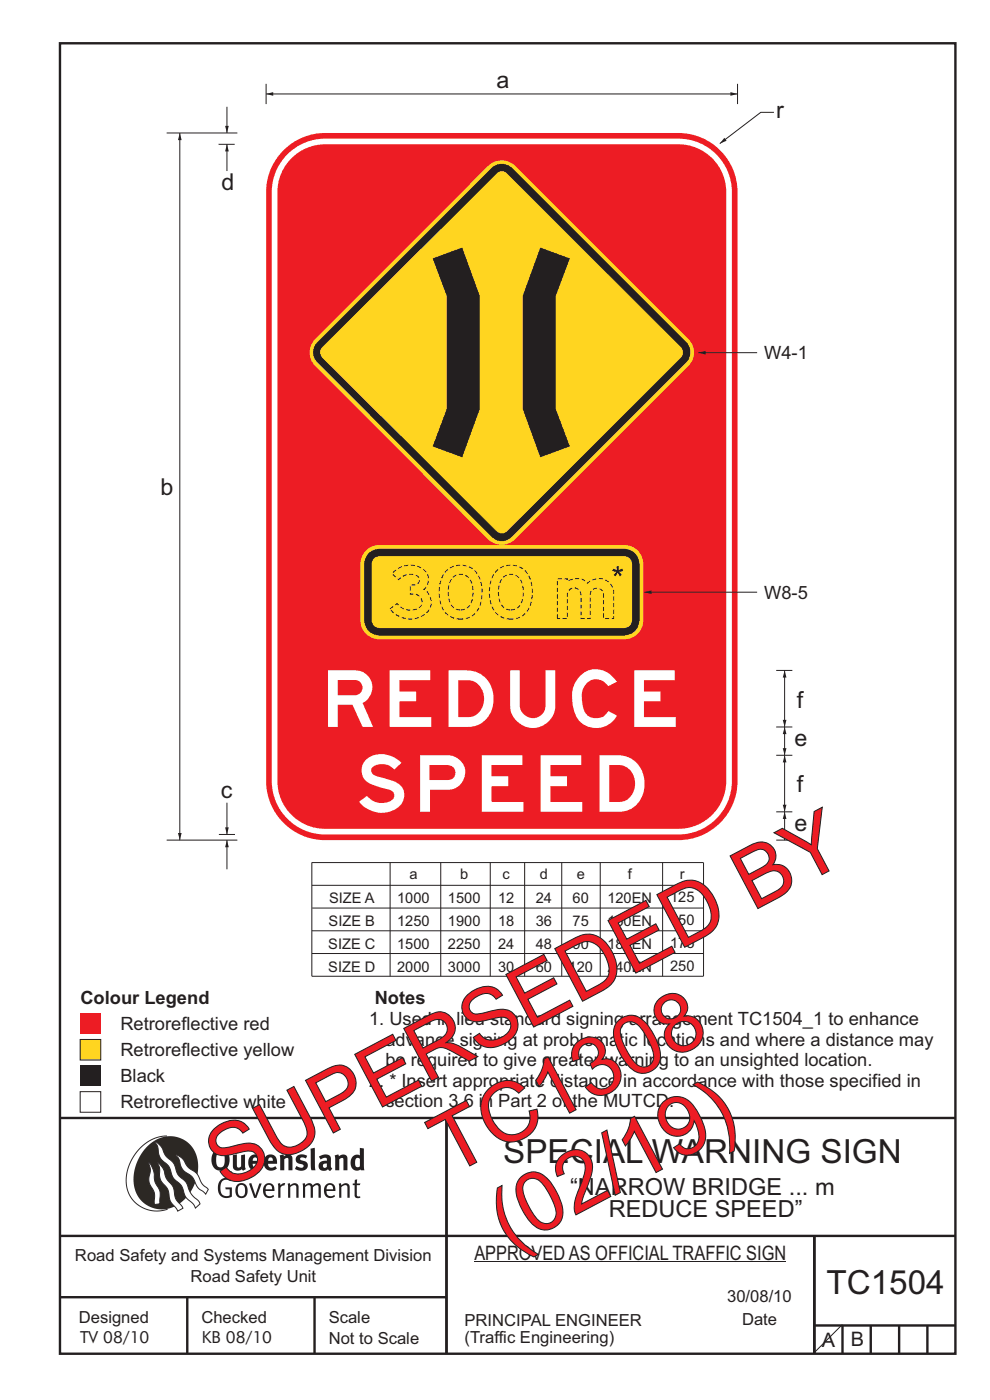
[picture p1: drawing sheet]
<svg xmlns="http://www.w3.org/2000/svg" width="210mm" height="297mm" viewBox="0 0 210 297" stroke-linecap="round" stroke-linejoin="round" font-family="sans-serif">
<g fill="none" stroke="#231f20" stroke-width=".51">
<path d="M12.7 9.2h190v278h-190zM12.7 237.2h190M94.7 237.1v50.1M12.7 262.2h190.1M12.7 275.2h82M39.7 275.2v12M66.7 275.2v12M172.7 262.2v25M172.7 281.2h30M178.7 281.2v6M184.7 281.2v6M190.7 281.2v6"/>
<path d="M196.7 281.2v6"/>
</g>
<path d="M100.6 267.7h66.2" fill="none" stroke="#231f20" stroke-width=".21"/>
<path d="M35.4 241a9.5 9.5 0 0 0-8.6 10.4 6.5 6.5 0 0 0 8.8 5.1" fill="none" stroke="#2c2824" stroke-width=".21"/>
<path d="M31.3 243.2a6.1 6.1 0 0 1 7.3-1.6 6.1 6.1 0 0 1 3.4 6.6 8.8 8.8 0 0 1-7.2 8.3 6.1 6.1 0 0 1-6.4-7.4 10.5 10.5 0 0 1 2.9-5.9z" fill-rule="evenodd" fill="#2c2824"/>
<g fill="#fff" stroke="#2c2824" stroke-width=".21">
<path d="M31.6 246.6l.3 .3 .6 1.2 .4 2.5 1 2.1 .1 2.7-1.2 .1-.1-2.4-.9-1.9-.2-.6 .3-2.4z" fill-rule="evenodd"/>
<path d="M37.1 244.9l.6 .2 .9 .6 1.3 1.9 1.9 1.5 1.1 2.1 1.3 1.1-.6 1-1.6-1.4-1.2-2.2-2-1.5-.5-.9-.4-1.5z" fill-rule="evenodd"/>
<path d="M32.8 242.2l.4 .1 .9 .8 1 2.1 1.7 1.5 .9 2.5 1.7 1.6 1.2 2.5 1.6 1.6 .2 .5-1 .9-.4-.9-1.6-1.5-1-2.4-1.7-1.7-.9-2.4-1.8-1.7-.3-.9-.3-1.6z" fill-rule="evenodd"/>
<path d="M33.4 246.7l.5 .3 .7 .9 .7 2.1 1.5 1.9 .5 2.4 1.4 1.9 .1 .1-1.1 .6-1.6-2.1-.6-2.6-1.4-1.9-.3-.9v-1.6z" fill-rule="evenodd"/>
</g>
<g fill="#231f20">
<path d="M46.8 250.3l.5-.3 .6-.1 .7 .1 .5 .3-.2 .3-.9-.3-.8 .2-.3 .7-.1 1 .1 .7 .3 .5 .5 .3h.6l.4-.1v-1.3h-.8l-.1-.4h1.4v1.9l-.7 .3h-.8l-.6-.2-.5-.4-.3-.8-.1-1 .2-.8z" fill-rule="evenodd"/>
<path d="M50.7 251.6l.7-.2 .5 .5 .1 1.2-.2 .4-.3 .2h-.5l-.4-.3-.2-1.1zM50.4 251.3l-.5 1.1 .2 1.2 .8 .5 1-.1 .4-.4 .2-.5v-.8l-.2-.7-.3-.4-.5-.2h-.6z" fill-rule="evenodd"/>
<path d="M52.8 251.1l.5-.1 .9 2.6 .8-2.5h.5l-1.1 3h-.5z" fill-rule="evenodd"/>
<path d="M56.6 251.5l.4-.1 .4 .1 .2 .2 .1 .6h-1.4zM56.2 251.3l-.4 1v.7l.3 .6 .3 .4 .6 .2 1-.3 .2-.1-.2-.3-.6 .3-.7-.2-.3-.3-.1-.5v-.1h1.9l-.2-1.3-.8-.4h-.5z" fill-rule="evenodd"/>
<path d="M58.9 251.1l.5-.1 .1 .5 .4-.4 .6-.1-.2 .5-.4 .1-.4 .3v2.2h-.5z" fill-rule="evenodd"/>
<path d="M61 251.1l.5-.1a.24 .24 0 0 0 .1 .4 .24 .24 0 0 0 .3-.2l.8-.2 .6 .4v2.7h-.4l-.1-2.4-.1-.2-.3-.1-.8 .4v2.3h-.5z" fill-rule="evenodd"/>
<path d="M64.2 251.1l.4-.1a.23 .23 0 0 0 .2 .4 .23 .23 0 0 0 .3-.2l.5-.2 .5 .2a.23 .23 0 0 0 .3 .2 .23 .23 0 0 0 .2-.2l.8-.2 .6 .4 .1 2.7h-.5v-2.3l-.1-.3-.3-.1-.8 .5v2.2h-.5v-2.3l-.1-.3-.3-.1-.8 .4v2.3h-.4z" fill-rule="evenodd"/>
<path d="M69.5 251.5l.5-.1 .4 .1 .2 .8h-1.3zM69.2 251.3l-.5 1 .1 .7 .2 .6 .4 .4 .4 .1 1.1-.2 .2-.1-.2-.3-.6 .3-.7-.2-.3-.4v-.5h1.9l-.2-1.2-.4-.4-.5-.1h-.5z" fill-rule="evenodd"/>
<path d="M71.8 251.1l.5-.1a.24 .24 0 0 0 .1 .4 .24 .24 0 0 0 .4-.2l.7-.2 .6 .4 .1 2.7h-.5v-2.3l-.1-.3-.4-.1-.8 .4v2.3h-.5z" fill-rule="evenodd"/>
<path d="M75.3 250.3l.5-.1-.1 .9h.8l-.2 .3h-.6v2.2l.2 .2h.5v.3l-.2 .1-.6-.1-.4-.3v-2.4h-.4v-.3h.4z" fill-rule="evenodd"/>
<path d="M46.2 244.7l.4-.2h.4l.6 .5v1.8l-.2 .6-.4 .2-.7-.1-.3-.5-.1-1.5zM45.5 244.2l-.4 .6-.2 .9v1l.3 .8 .7 .6 1 .3 1.6 .7 .4-.1 .3-.6h-.6l-.8-.3 .7-1 .2-1.5a1.91 1.91 0 0 0-1.1-1.7 1.91 1.91 0 0 0-2.1 .3z" fill-rule="evenodd"/>
<path d="M49.4 245.1l.8-.2 .1 2.5 .1 .2 .3 .1 .4-.3v-2.3l.9-.2v2.6l.2 .5-.7 .3a.39 .39 0 0 0-.7 0h-.8l-.5-.5z" fill-rule="evenodd"/>
<path d="M53.8 245.7l.3-.2 .3 .1 .2 .7h-1zM53.1 245.3l-.3 .5-.1 .7v.8l.4 .6 .5 .3 .6 .2 .7-.2 .6-.3-.4-.5-.4 .3h-.5l-.4-.2-.2-.4v-.2h1.9l-.1-1-.3-.6-1-.4-.5 .1z" fill-rule="evenodd"/>
<path d="M57.1 245.7l.2-.2 .4 .1 .2 .7h-1zM56.4 245.3l-.4 .6-.1 .8 .1 .7 .4 .5 .5 .3 .6 .2 .6-.2 .6-.3-.3-.5-.6 .3h-.5l-.4-.6v-.2h1.9l-.1-1-.3-.6-.5-.3-.5-.1-.5 .1z" fill-rule="evenodd"/>
<path d="M59.3 245.1l.8-.2 .1 .4 1-.4 .7 .3 .1 .5v2.6h-.8v-2.3l-.3-.4-.6 .3v2.4h-.9z" fill-rule="evenodd"/>
<path d="M63 245.3l.9-.4 1.3 .3-.3 .6-.9-.3-.3 .3 .1 .3 1 .3 .4 .4v.8l-.4 .6-1.1 .2-1.1-.4 .3-.6 1 .3h.3l.2-.3-.2-.3-.9-.3-.4-.3-.2-.7z" fill-rule="evenodd"/>
<path d="M68.6 247l.7-.2v.7l-.3 .3-.3-.1-.2-.3zM67.6 245.4l.4 .6 .8-.4 .5 .2a.35 .35 0 0 1 0 .4 .35 .35 0 0 1-.5 0l-1 .5-.2 .9 .2 .4 .3 .3h1.1a.49 .49 0 0 1 .8 .1l.5-.5-.3-.4v-1.7l-.2-.5-.4-.3-.6-.1z" fill-rule="evenodd"/>
<path d="M71 245.1l.8-.2 .1 .4 .9-.4 .7 .3 .2 .5v2.6h-.8l-.1-2.4-.2-.3-.6 .3v2.4h-.9z" fill-rule="evenodd"/>
<path d="M75.6 245.7l.3-.1 .4 .2v1.6l-.3 .2-.4-.1-.2-.3-.1-.9zM76.3 243.5v1.3a.19 .19 0 0 1 0 .3 .19 .19 0 0 1-.3-.1l-.8 .1-.6 .5-.2 .9 .1 1 .3 .5 .6 .3h.6l.5-.2v.2h.8l-.1-4.7z" fill-rule="evenodd"/>
<path d="M65.9 243.7l.9-.2 .1 4.8h-.8l-.1-.3z" fill-rule="evenodd"/>
</g>
<path d="M178.7 281l-6 6" fill="none" stroke="#231f20" stroke-width=".21"/>
<path d="M17 226.1h4.4v4.3h-4.4z" fill-rule="evenodd" fill="#231f20"/>
<path d="M17 231.6h4.4v4.4h-4.4z" fill-rule="evenodd" fill="#fff" stroke="#231f20" stroke-width=".21"/>
<path d="M17 220.5h4.4v4.4h-4.4z" fill-rule="evenodd" fill="#ffd520" stroke="#231f20" stroke-width=".21"/>
<path d="M17 215h4.4v4.3h-4.4z" fill-rule="evenodd" fill="#ed1c24"/>
<g fill="none" stroke="#231f20" stroke-width=".21">
<path d="M164.2 23.8h-2.8l-8.7 6.7M66.1 183v24.1h83.1M66.1 183h83.1M66.1 187.8h83.1M66.1 197.5h83.1M66.2 192.6h83M82.8 183v24.1M93.5 183v24.1M104 183v24.1M111.3 183v24.1M119.2 183v24.1M127.3 183v24.1"/>
<path d="M140.6 183v24.1M149.2 183v24.1M66.1 202.3h83.1"/>
</g>
<path d="M153.6 29.2l.5 .7-1.4 .6z" fill="#231f20"/>
<path d="M156.4 17.8v4.3M164.7 154.2h3.4M164.7 142.2h3.4M164.7 172.2h3.4M164.7 160.2h3.4M166.4 172.2v6" fill="none" stroke="#231f20" stroke-width=".21"/>
<g fill="#231f20">
<path d="M166.4 172.2l.4 1.5h-.8z"/>
<path d="M166 176.7h.8l-.4 1.5z"/>
</g>
<path d="M166.4 154.2v6" fill="none" stroke="#231f20" stroke-width=".21"/>
<g fill="#231f20">
<path d="M166.4 154.2l.4 1.5h-.8z"/>
<path d="M166 158.7h.8l-.4 1.5z"/>
</g>
<path d="M56.4 19.9h100" fill="none" stroke="#231f20" stroke-width=".21"/>
<g fill="#231f20">
<path d="M56.4 19.9l1.6-.4v.8z"/>
<path d="M154.9 19.5l1.5 .4-1.5 .4z"/>
</g>
<path d="M166.4 160.2v12" fill="none" stroke="#231f20" stroke-width=".21"/>
<g fill="#231f20">
<path d="M166.4 160.2l.4 1.5h-.8z"/>
<path d="M166 170.7h.8l-.4 1.5z"/>
</g>
<path d="M166.4 142.2v12" fill="none" stroke="#231f20" stroke-width=".21"/>
<g fill="#231f20">
<path d="M166.4 142.2l.4 1.5h-.8z"/>
<path d="M166 152.7h.8l-.4 1.5z"/>
</g>
<path d="M60.1 31.9a12.5 12.5 0 0 1 8.9-3.7h74.9a12.5 12.5 0 0 1 12.5 12.5v125a12.5 12.5 0 0 1-12.5 12.5h-74.9a12.5 12.5 0 0 1-12.6-12.5v-125a12.5 12.5 0 0 1 3.7-8.8zM61 32.7a11.3 11.3 0 0 1 8-3.3h74.9a11.3 11.3 0 0 1 11.3 11.3v125a11.3 11.3 0 0 1-11.3 11.3h-74.9a11.3 11.3 0 0 1-11.4-11.3v-125a11.3 11.3 0 0 1 3.4-8zM62.3 33.2a10.1 10.1 0 0 1 6.7-2.6h74.9a10.1 10.1 0 0 1 10.1 10.1v125a10.1 10.1 0 0 1-10.1 10.1h-74.9a10.1 10.1 0 0 1-10.2-10.1v-125a10.1 10.1 0 0 1 3.5-7.5z" fill-rule="evenodd" fill="#ed1c24"/>
<path d="M136.7 125.6h23.9" fill="none" stroke="#231f20" stroke-width=".21"/>
<path d="M136.7 125.6l1.5-.4v.8z" fill="#231f20"/>
<path d="M77.6 116.8a4 4 0 0 1 2.8-1.2h52.1a4 4 0 0 1 3.9 4v12a4 4 0 0 1-3.9 4h-52.1a4 4 0 0 1-3.9-4v-12a4 4 0 0 1 1.1-2.8z" fill-rule="evenodd" fill="#ffd520"/>
<path d="M78 117.6a3.5 3.5 0 0 1 2.5-1.2h51.9a3.3 3.3 0 0 1 3.3 3.2v12a3.3 3.3 0 0 1-3.3 3.2h-51.9a3.3 3.3 0 0 1-3.3-3.2v-12l.4-1.4z" fill-rule="evenodd" fill="#231f20"/>
<path d="M79.3 118.5l1.2-.5h51.9a1.71 1.71 0 0 1 1.7 1.7v11.8a1.71 1.71 0 0 1-1.7 1.7h-51.9a1.71 1.71 0 0 1-1.7-1.7v-11.8z" fill-rule="evenodd" fill="#ffd520"/>
<path d="M83.1 121.7a4.8 4.8 0 0 1 7.4-.1 2.81 2.81 0 0 1-.6 3.4 3.2 3.2 0 0 1 1.5 3.1 3.2 3.2 0 0 1-2.1 2.7 5.4 5.4 0 0 1-6.6-1.6l1.5-1.1a3.4 3.4 0 0 0 5.2 .2 1.87 1.87 0 0 0-2.4-2.3v-1.9a1.6 1.6 0 0 0 1.9-.7 1.31 1.31 0 0 0-1.5-1.6l-.8 .1-.8 .2-1.2 .9zM94.8 121a4.4 4.4 0 0 1 4.5-.8 4.4 4.4 0 0 1 2.8 3.6 7.3 7.3 0 0 1-1.4 6.4 4.4 4.4 0 0 1-4.6 .9 4.4 4.4 0 0 1-2.8-3.7 7.3 7.3 0 0 1 1.5-6.4zM96.1 122.5a2.46 2.46 0 0 1 2.6-.5 2.46 2.46 0 0 1 1.5 2.1 4.7 4.7 0 0 1-1.3 5 2.49 2.49 0 0 1-3.7-2l-.1-.7a4.9 4.9 0 0 1 1-3.9zM105.4 121a4.4 4.4 0 0 1 4.5-.8 4.4 4.4 0 0 1 2.8 3.6 7.3 7.3 0 0 1-1.3 6.4 4.4 4.4 0 0 1-4.6 .9 4.4 4.4 0 0 1-2.8-3.7 7.3 7.3 0 0 1 1.4-6.4zM106.7 122.5a2.46 2.46 0 0 1 2.6-.5 2.46 2.46 0 0 1 1.6 2.1 4.7 4.7 0 0 1-1.3 5 2.49 2.49 0 0 1-3.7-2l-.1-.7a4.9 4.9 0 0 1 .9-3.9zM118.2 122.8h2.2v.5a3.4 3.4 0 0 1 4.2 .4 3.2 3.2 0 0 1 3.4-.8 3.2 3.2 0 0 1 2.2 2.7v5.6h-2.2v-5.1a1.43 1.43 0 0 0-1.5-1.3 1.43 1.43 0 0 0-1.3 1.5v4.9h-2v-4.9a1.45 1.45 0 0 0-1.3-1.6 1.45 1.45 0 0 0-1.5 1.4v5.1h-2.2z" fill="none" stroke="#231f20" stroke-width=".21" stroke-dasharray=".9 .5" stroke-linecap="butt"/>
<path d="M148.2 74.8h12.4" fill="none" stroke="#231f20" stroke-width=".21"/>
<path d="M148.2 74.8l1.5-.4v.8z" fill="#231f20"/>
<path d="M103.6 35.2a4.1 4.1 0 0 1 5.6 0l36.8 36.7a4 4 0 0 1 0 5.7l-36.8 36.8a4.1 4.1 0 0 1-5.6 0l-36.7-36.8a4 4 0 0 1 0-5.7z" fill-rule="evenodd" fill="#ffd520"/>
<path d="M104.2 35.7a3.2 3.2 0 0 1 4.5 0l36.9 36.9a3.1 3.1 0 0 1 0 4.3l-36.9 36.9a2.95 2.95 0 0 1-4.5 0l-36.8-36.9a2.95 2.95 0 0 1 0-4.3z" fill-rule="evenodd" fill="#231f20"/>
<path d="M68.4 73.6l37-36.8a1.43 1.43 0 0 1 2.1 0l36.9 36.8a1.59 1.59 0 0 1 0 2.3l-36.9 36.8a1.57 1.57 0 0 1-2.1 0l-37-36.8a1.56 1.56 0 0 1 0-2.3z" fill-rule="evenodd" fill="#ffd520"/>
<g fill="#231f20">
<path d="M114.6 52.5l6.3 2.3-3 8v23.9l3 8-6.3 2.3-3.7-10.2v-24z" fill-rule="evenodd"/>
<path d="M91.8 54.8l6.2-2.3 3.8 10.3v24l-3.8 10.2-6.2-2.3 3-8v-23.9z" fill-rule="evenodd"/>
</g>
<path d="M56.4 17.8v4.3M38.1 28.2v150M164.7 178.2h3.4" fill="none" stroke="#231f20" stroke-width=".21"/>
<g fill="#231f20">
<path d="M38.1 28.2l.4 1.5h-.8z"/>
<path d="M37.7 176.7h.8l-.4 1.5z"/>
</g>
<path d="M35.4 28.2h15M46.4 30.6h3.4M48.1 30.6v5.7M35.4 178.2h15M46.4 177h3.4" fill="none" stroke="#231f20" stroke-width=".21"/>
<path d="M48.1 30.6l.4 1.5h-.8z" fill="#231f20"/>
<path d="M48.1 178.2v6.2" fill="none" stroke="#231f20" stroke-width=".21"/>
<path d="M48.1 178.2l.4 1.5h-.8z" fill="#231f20"/>
<path d="M48.1 22.7v5.5" fill="none" stroke="#231f20" stroke-width=".21"/>
<path d="M47.7 26.7h.8l-.4 1.5z" fill="#231f20"/>
<path d="M48.1 170.3v6.7" fill="none" stroke="#231f20" stroke-width=".21"/>
<path d="M47.7 175.5h.8l-.4 1.5z" fill="#231f20"/>
<g fill="#fff">
<path d="M82.7 142.2h8.6v2.1h-6.6v2.4h3.6v2.1h-3.6v3.3h6.8v2.1h-8.8z"/>
<path d="M108.2 142.2h2.1v7.5a2.72 2.72 0 0 0 2.6 2.7 2.72 2.72 0 0 0 2.8-2.6v-7.6h2.1v7.6a4.8 4.8 0 0 1-4.7 4.6 4.8 4.8 0 0 1-4.9-4.5z"/>
<path d="M123.3 143.2a4.8 4.8 0 0 1 7.2 .9l.4 .5-1.8 1a3 3 0 0 0-3.3-1.4 3 3 0 0 0-2.4 2.7 6.8 6.8 0 0 0 1.1 4.8 2.96 2.96 0 0 0 4.6-.8l1.8 .9a5 5 0 0 1-5.4 2.5 5 5 0 0 1-3.9-4.4 6.6 6.6 0 0 1 1.7-6.7z"/>
<path d="M134.5 142.2h8.6v2.1h-6.5v2.4h3.5v2.1h-3.5v3.3h6.7v2.1h-8.8z"/>
<path d="M77.7 161.2a5.5 5.5 0 0 1 7.4 .6l-1.5 1.5a3.4 3.4 0 0 0-4.7-.5 1.27 1.27 0 0 0 1.3 1.9l2.4 .7a3.3 3.3 0 0 1 3 4.4 5.3 5.3 0 0 1-6.8 2.2l-1.6-.9-1-1 1.6-1.2a3.9 3.9 0 0 0 5.7 .5 1.32 1.32 0 0 0-1.3-2l-2.5-.7a3.3 3.3 0 0 1-2.7-4.8z"/>
<path d="M102.2 160.2h8.6v2.1h-6.5v2.4h3.5v2.1h-3.5v3.3h6.7v2.1h-8.8z"/>
<path d="M114.7 160.2h8.6v2.1h-6.5v2.4h3.5v2.1h-3.5v3.3h6.7v2.1h-8.8z"/>
<path d="M69.6 142.2v12h2v-4.7h3.2l2.1 4.7h2.2l-2.2-5.1a3.6 3.6 0 0 0 2-4.1 3.6 3.6 0 0 0-3.5-2.8zM71.6 144.3h3.8a1.61 1.61 0 0 1 1.5 1.6 1.61 1.61 0 0 1-1.5 1.6h-3.8z"/>
<path d="M95.1 142.2v12h4.2a5.8 5.8 0 0 0 5.3-7.3 5.6 5.6 0 0 0-5.6-4.7zM97.2 144.3a6.1 6.1 0 0 1 3.4 .3 4.2 4.2 0 0 1-.3 7.4l-3.1 .1z"/>
<path d="M89.1 160.2v12h2.1v-4.7h4a3.7 3.7 0 0 0 3.5-3.8 3.7 3.7 0 0 0-3.8-3.5zM91.1 162.3h3.8a1.59 1.59 0 0 1 1.7 1.6 1.59 1.59 0 0 1-1.7 1.6h-3.8z"/>
<path d="M127.2 160.2v12h4.1a5.8 5.8 0 0 0 5.3-7.3 5.6 5.6 0 0 0-5.6-4.7zM129.2 162.3a6.1 6.1 0 0 1 3.5 .3 4.2 4.2 0 0 1-.4 7.4l-3.1 .1z"/>
</g>
<path d="M130 120.6l.8 .4v-.9h.5l-.1 .9 .8-.4 .2 .5-.9 .2 .6 .7-.4 .3-.5-.8-.4 .8-.4-.3 .5-.7-.8-.2z" fill="#231f20"/>
<g font-size="17.6" fill="#ed1c24">
<text x="95.6" y="249.5" transform="rotate(-28 95.6 249.5)">TC1308</text>
<text x="47.8" y="252.4" transform="rotate(-28 47.8 252.4)">SUPERSEDED BY</text>
<text x="107.9" y="265.3" transform="rotate(-28 107.9 265.3)">(02/19)</text>
</g>
<g font-size="7.1" fill="#231f20">
<text x="106.7" y="246.7">SPECIAL WARNING SIGN</text>
<text x="175.3" y="274.6">TC1504</text>
</g>
<g font-size="5" fill="#231f20">
<text x="120.9" y="253.5">“NARROW BRIDGE ... m</text>
<text x="129.1" y="258.1">REDUCE SPEED”</text>
</g>
<g font-size="4.9" fill="#231f20">
<text x="105.3" y="18.6">a</text>
<text x="164.7" y="25.1">r</text>
<text x="47" y="40.4">d</text>
<text x="34.1" y="105">b</text>
<text x="169" y="150.1">f</text>
<text x="168.5" y="158.3">e</text>
<text x="46.8" y="169.3">c</text>
<text x="169" y="168.1">f</text>
<text x="168.5" y="176.3">e</text>
</g>
<g font-size="4.2" fill="#231f20">
<text x="100.6" y="267.2">APPROVED AS OFFICIAL TRAFFIC SIGN</text>
<text x="174.4" y="285.8">A</text>
<text x="180.5" y="285.6">B</text>
</g>
<g font-size="3.9" fill="#231f20">
<text x="162.1" y="76.2">W4-1</text>
<text x="162.1" y="127">W8-5</text>
<text x="17.1" y="213">Colour Legend</text>
<text x="79.5" y="213.1">Notes</text>
<text x="25.5" y="218.5">Retroreflective red</text>
<text x="78.3" y="217.5">1. Used in lieu standard signing arrangement TC1504_1 to enhance</text>
<text x="81.8" y="221.9">advance signing at problematic locations and where a distance may</text>
<text x="25.5" y="224">Retroreflective yellow</text>
<text x="81.8" y="226.2">be required to give greater warning to an unsighted location.</text>
<text x="25.5" y="229.5">Black</text>
<text x="78.3" y="230.5">2. * Insert appropriate distance in accordance with those specified in</text>
<text x="25.5" y="235">Retroreflective white</text>
<text x="81.8" y="234.9">section 3.6 in Part 2 of the MUTCD.</text>
</g>
<g font-size="3.5" fill="#231f20">
<text x="15.9" y="267.6">Road Safety and Systems Management Division</text>
<text x="40.4" y="271.9">Road Safety Unit</text>
<text x="16.7" y="280.6">Designed</text>
<text x="42.7" y="280.6">Checked</text>
<text x="69.7" y="280.6">Scale</text>
<text x="98.5" y="281.3">PRINCIPAL ENGINEER</text>
<text x="154.2" y="276.2">30/08/10</text>
<text x="157.4" y="281.2">Date</text>
<text x="17" y="284.8">TV 08/10</text>
<text x="42.8" y="284.8">KB 08/10</text>
<text x="69.7" y="285.2">Not to Scale</text>
<text x="98.5" y="284.8">(Traffic Engineering)</text>
</g>
<g font-size="3.1" fill="#231f20">
<text x="69.8" y="191.5">SIZE A</text>
<text x="84.2" y="191.5">1000</text>
<text x="86.8" y="186.6">a</text>
<text x="95" y="191.5">1500</text>
<text x="97.6" y="186.6">b</text>
<text x="105.7" y="191.5">12</text>
<text x="106.6" y="186.6">c</text>
<text x="113.6" y="191.5">24</text>
<text x="114.5" y="186.6">d</text>
<text x="121.5" y="191.5">60</text>
<text x="122.3" y="186.6">e</text>
<text x="128.8" y="191.5">120EN</text>
<text x="133.1" y="186.6">f</text>
<text x="142.1" y="191.4">125</text>
<text x="144.2" y="186.5">r</text>
<text x="69.7" y="196.4">SIZE B</text>
<text x="84.2" y="196.4">1250</text>
<text x="95" y="196.4">1900</text>
<text x="105.7" y="196.4">18</text>
<text x="113.6" y="196.4">36</text>
<text x="121.5" y="196.4">75</text>
<text x="128.8" y="196.4">150EN</text>
<text x="142.1" y="196.3">150</text>
<text x="69.6" y="201.3">SIZE C</text>
<text x="84.2" y="201.2">1500</text>
<text x="95" y="201.2">2250</text>
<text x="105.7" y="201.2">24</text>
<text x="113.6" y="201.2">48</text>
<text x="121.5" y="201.2">90</text>
<text x="128.8" y="201.2">180EN</text>
<text x="142.1" y="201.2">175</text>
<text x="69.6" y="206.1">SIZE D</text>
<text x="84.2" y="206.1">2000</text>
<text x="95" y="206.1">3000</text>
<text x="105.7" y="206.1">30</text>
<text x="113.6" y="206.1">60</text>
<text x="120.6" y="206.1">120</text>
<text x="128.8" y="206.1">240EN</text>
<text x="142.1" y="206.1">250</text>
</g>
</svg>
